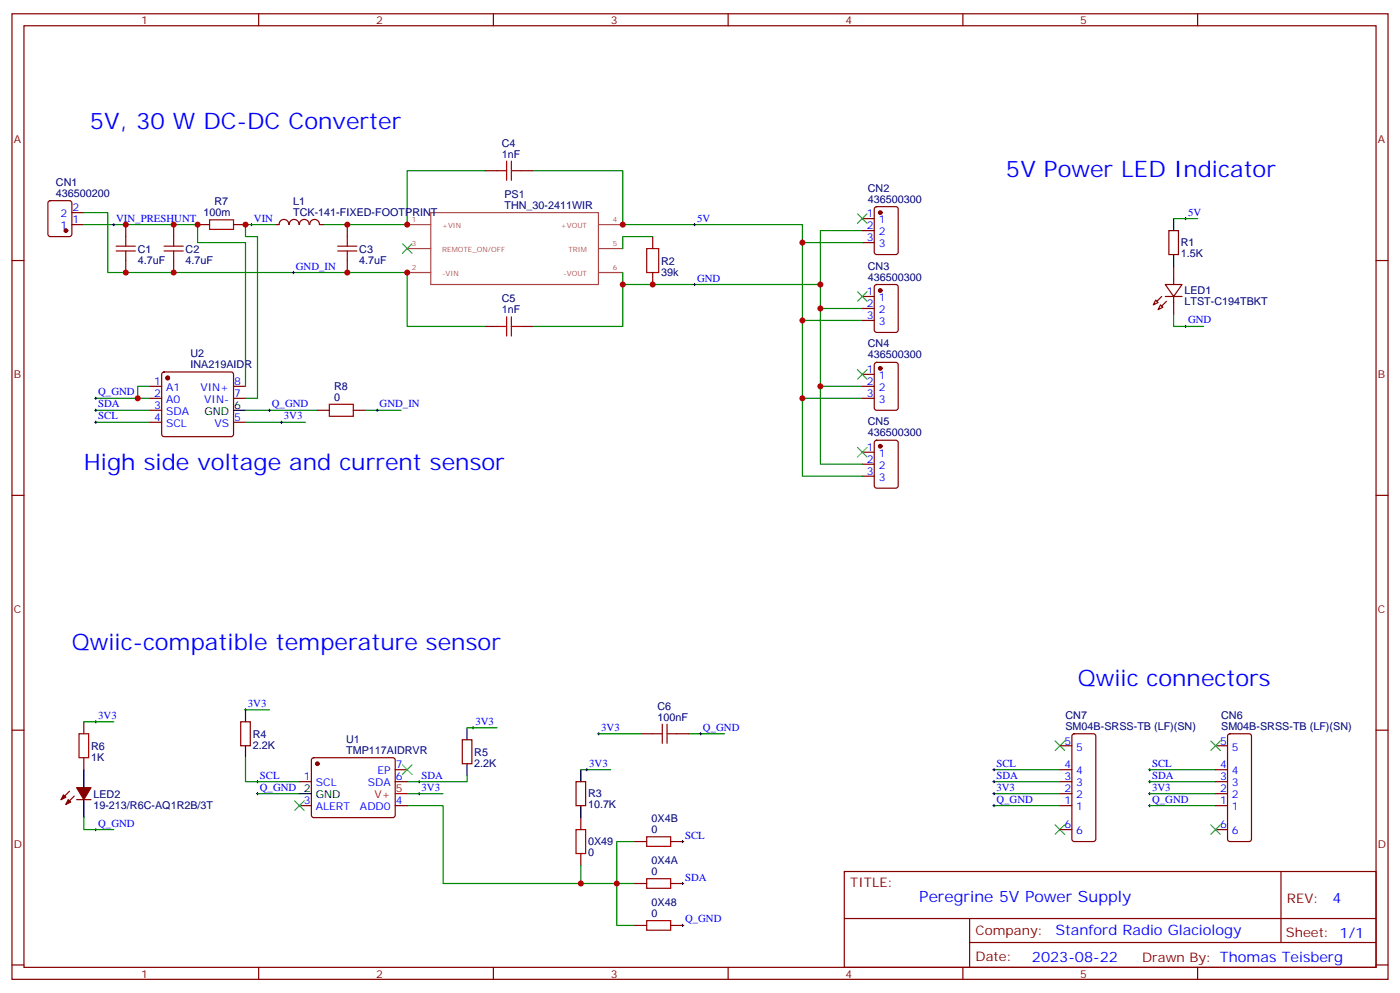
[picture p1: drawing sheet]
<svg xmlns="http://www.w3.org/2000/svg" width="412mm" height="292mm" viewBox="0 0 412 292" stroke-linecap="round" stroke-linejoin="round" font-family="sans-serif">
<g fill="none" stroke="#870000" stroke-width=".35">
<path d="M3.5 4.1h405.4v284.3h-405.4zM7.1 7.6h398.2v277.3h-398.2zM76.2 4.1v3.5M145.3 4.1v3.5M214.5 4.1v3.5M283.6 4.1v3.5M352.8 4.1v3.5M14.3 59.3l.5-.2h5.7l.6 .4 .1 9.5-.5 .6-5.9 .1-.6-.5-.1-9.4zM142.9 50.3h3.5M153.5 50.3h3.5M3.5 76.7h3.6M21.2 66.1h3.5"/>
<path d="M21.2 62.6h3.5M37 66.1v3.6M37 76.7v3.6M51.2 66.1v3.6M51.2 76.7v3.6M58.2 66.1h3.5M68.8 66.1h3.5M81.1 66.1h1.1M82.2 66.1a1.41 1.41 0 0 1 1.4-1.5 1.41 1.41 0 0 1 1.4 1.5M85.2 66.1a1.41 1.41 0 0 1 1.4-1.5 1.41 1.41 0 0 1 1.4 1.5M88.2 66.1a1.41 1.41 0 0 1 1.4-1.5 1.41 1.41 0 0 1 1.4 1.5M91.3 66.1a1.41 1.41 0 0 1 1.4-1.5 1.41 1.41 0 0 1 1.4 1.5"/>
<path d="M94.2 66.1h1M102.3 66.1v3.6M102.3 76.7v3.6M192.3 69.7v3.5M254 64.4h3.5M254 67.9h3.5M254 71.4h3.5M257.8 61.1l.4-.2h5.7l.6 .4 .1 13-.5 .6-5.9 .1-.6-.5-.1-12.9zM344.3 67.9h2.8v7.1h-2.8zM345.7 78.5v5.3M405.3 76.7h3.6M142.9 96.1h3.5"/>
<path d="M153.5 96.1h3.5M192.3 80.3v3.5M254 87.3h3.5M254 90.8h3.5M254 94.4h3.5M257.8 84l.4-.2h5.7l.6 .4 .1 13-.5 .6-5.9 .1-.6-.5-.1-12.9zM340.4 88.4l.7 .7-1.4 .7zM341.8 89.8l.7 .7-1.4 .7zM343.3 83.8h4.9l-2.5 3.5zM343.3 87.3h4.9M345.7 87.3v5.3M44.1 113.8h3.5"/>
<path d="M44.1 117.3h3.5M47.9 109.7l.4-.2h19.8l.5 .2 .2 .5v17.7l-.2 .5-.5 .2h-19.8l-.5-.2-.2-.5v-17.7zM68.8 113.8h3.5M68.8 117.3h3.5M254 110.2h3.5M254 113.8h3.5M254 117.3h3.5M257.8 106.9l.4-.2h5.7l.6 .4 .1 13-.5 .7h-5.9l-.6-.4-.1-13zM44.1 120.8h3.5M44.1 124.4h3.5M68.8 124.4h3.5M93.5 120.8h3.5"/>
<path d="M104.1 120.8h3.5M254 133.2h3.5M254 136.7h3.5M257.8 129.9l.4-.3h5.7l.6 .5 .1 13-.5 .6-5.9 .1-.6-.5-.1-12.9zM3.5 145.9h3.6M254 140.2h3.5M405.3 145.9h3.6M3.5 215h3.6M24.7 212.5v3.6M70.9 212.5h2.8v7.1h-2.8zM136.2 217.8h2.8v7.1h-2.8zM188.7 216.1h3.6"/>
<path d="M199.3 216.1h3.5M312.2 219.6h3.5M316 216.3l.4-.2h5.7l.5 .2 .2 .5v30.3l-.2 .5-.5 .2h-5.7l-.5-.2-.2-.5v-30.3zM358.1 219.6h3.5M361.8 216.3l.5-.2h5.6l.5 .2 .3 .5v30.3l-.3 .5-.5 .2h-5.6l-.5-.2-.2-.5v-30.3zM405.3 215h3.6M20.5 233l-2.5 2.5M21.9 234.4l-2.5 2.5M22.6 235.5h4.2M24.7 223.1v3.6M88.2 237.2h3.5M88.2 230.2h3.5"/>
<path d="M92 223.3l.4-.2h23.3l.5 .2 .2 .5v16.5l-.7 .5-23.5-.1-.5-.6v-16.3zM116.4 237.2h3.5M116.4 230.2h3.5M116.4 226.7h3.5M169.7 230.2h2.8v7h-2.8zM312.2 237.2h3.5M312.2 233.7h3.5M312.2 230.2h3.5M312.2 226.7h3.5M358.1 237.2h3.5M358.1 233.7h3.5M358.1 230.2h3.5"/>
<path d="M358.1 226.7h3.5M171.1 240.8v3.5M171.1 251.4v3.5M187 247.8h3.5M197.6 247.8h3.5M248.7 256.6h156.6v28.3h-156.6zM312.2 244.3h3.5M358.1 244.3h3.5M377.3 256.7v20.8M187 272.5h3.5M187 260.2h3.5M197.6 272.5h3.5"/>
<path d="M197.6 260.2h3.5M248.7 270.5h156.5M285.6 277.5h119.6M285.6 270.5v14.1M3.5 284.2h3.6M76.2 284.9v3.5M145.3 284.9v3.5M214.5 284.9v3.5M283.6 284.9v3.5M352.8 284.9v3.5M405.3 284.2h3.6"/>
</g>
<path d="M119.9 66.1h7M119.9 73.2h7M126.9 62.6h49.4v21.2h-49.4zM176.5 66.1h6.9M176.5 73.2h6.9M119.9 80.3h7M176.5 80.3h6.9" fill="none" stroke="#a64a4a" stroke-width=".35"/>
<g fill="#870000" stroke="#870000" stroke-width=".35">
<path d="M343.6 88.7l-1.4 1.4z"/>
<path d="M342.2 87.3l-1.4 1.4z"/>
<path d="M18.7 234.1l.7 .7-1.4 .7z"/>
<path d="M20.1 235.5l.7 .7-1.4 .7z"/>
<path d="M22.6 232h4.2l-2.1 3.5z"/>
<circle cx="19.4" cy="67.9" r=".53"/>
<circle cx="259.3" cy="108.5" r=".53"/>
<circle cx="259.3" cy="85.5" r=".53"/>
<circle cx="259.3" cy="62.6" r=".53"/>
<circle cx="259.3" cy="131.4" r=".53"/>
<circle cx="93.5" cy="224.9" r=".53"/>
<circle cx="49.4" cy="111.3" r=".53"/>
</g>
<g fill="none" stroke="#000" stroke-width=".29">
<path d="M33.2 66.1h.7M33.5 65.8v.7M73.7 66.1h.7M74.1 65.8v.7M86.4 79.9v.7M204.3 66.1h.7M204.6 65.8v.7M348.9 64.4h.7M349.2 64v.7M86.1 80.3h.7M204.3 83.8h.7M204.6 83.4v.7"/>
<path d="M348.9 96.1h.7M349.2 95.8v.7M27.9 117.3h.7M28.2 116.9v.8M27.9 124.4h.7M27.9 120.8h.7M28.2 120.5v.7M28.2 124v.7M79 120.8h.7M79.4 120.5v.7M82.5 124.4h.8M82.9 124v.7"/>
<path d="M110.8 120.8h.7M111.1 120.5v.7M27.9 212.5h.7M28.2 212.2v.7M72 209h.7M72.3 208.7v.7M139 214.3h.7M139.3 214v.7M176 216.1h.7M176.4 215.7v.7M206 216.1h.7M206.4 215.7v.7"/>
<path d="M75.5 233.7h.7M75.5 230.2h.7M75.8 229.8v.7M75.8 233.4v.7M123.1 233.7h.7M123.1 230.2h.7M123.5 229.8v.7M123.5 233.4v.7M172.5 226.7h.7M172.9 226.3v.7M292.5 226.7h.7M292.5 233.7h.7"/>
<path d="M292.5 230.2h.7M292.5 237.2h.7M292.8 226.3v.7M292.8 229.8v.7M292.8 233.4v.7M292.8 236.9v.7M338.3 226.7h.7M338.3 233.7h.7M338.3 230.2h.7M338.3 237.2h.7M338.7 226.3v.7M338.7 229.8v.7"/>
<path d="M338.7 233.4v.7M338.7 236.9v.7M27.9 244.3h.7M28.2 243.9v.8M200.7 247.8h.7M201.1 247.5v.7M201.1 259.8v.7M200.7 260.2h.7M200.7 272.5h.7M201.1 272.2v.7"/>
</g>
<g fill="none" stroke="#008700" stroke-width=".35">
<path d="M142.9 50.3h-23v15.8h-24.7M157 50.3h26.4v15.8h53v28.3h17.6M24.7 62.6h7v17.7h88.2v15.8h23M24.7 66.1h33.5v5.3h14.1v42.4M81.1 66.1h-8.8v3.6h3.5v47.6h-3.5M192.3 69.7h-8.9v3.5M236.4 71.4h17.6M254 67.9h-12.3v22.9h12.3M345.7 64.4h7.1M183.4 80.3v3.5h58.3M183.4 83.8v12.3h-26.4M236.4 94.4v22.9h17.6"/>
<path d="M241.7 90.8v23h12.3M345.7 92.6v3.5h8.8M28.2 117.3h15.9M44.1 113.8h-3.5v3.5M236.4 117.3v22.9h17.6M241.7 113.8v22.9h12.3M28.2 120.8h15.9M28.2 124.4h15.9M72.3 120.8h21.2M72.3 124.4h17.7M107.6 120.8h10.6M24.7 212.5h8.8"/>
<path d="M72.3 209h7.1M137.6 214.3h8.8M176.4 216.1h12.3M202.8 216.1h10.6M72.3 223.1v7.1h15.9M75.8 233.7h12.4M119.9 237.2h10.6v23h40.6v-5.3M119.9 233.7h10.6M137.6 228.4v1.8h-17.7M171.1 226.7h8.8M292.8 226.7h19.4M292.8 233.7h19.4"/>
<path d="M292.8 230.2h19.4M292.8 237.2h19.4M338.7 226.7h19.4M338.7 233.7h19.4M338.7 230.2h19.4M338.7 237.2h19.4M24.7 240.8v3.5h8.8M187 247.8h-5.3v12.4h-10.6M187 260.2h-5.3v12.3h5.3"/>
</g>
<path d="M345.7 64.4v3.5M345.7 75v3.5M68.8 120.8h3.5M72.3 209v3.5M72.3 219.6v3.5M137.6 214.3v3.5M24.7 226.7v5.3M24.7 235.5v5.3M88.2 233.7h3.5M137.6 224.9v3.5M171.1 226.7v3.5M171.1 237.2v3.6" fill="none" stroke="#000" stroke-width=".35"/>
<g fill="none" stroke="#a10000" stroke-width=".35">
<path d="M146.4 50.3h2.8M149.2 47.4v5.7M150.6 47.4v5.7M150.6 50.3h2.9M34.2 73.9h5.7M34.2 72.5h5.7M37 69.7v2.8M37 73.9v2.8M48.3 73.9h5.7M48.3 72.5h5.7M51.2 69.7v2.8M51.2 73.9v2.8"/>
<path d="M61.7 64.7h7.1v2.9h-7.1zM99.5 73.9h5.6M99.5 72.5h5.6M102.3 69.7v2.8M102.3 73.9v2.8M190.5 73.2h3.5v7.1h-3.5zM146.4 96.1h2.8M149.2 93.3v5.7M150.6 93.3v5.7M150.6 96.1h2.9M97 119.1h7.1v3.5h-7.1zM23.3 216.1h2.8v7h-2.8z"/>
<path d="M192.3 216.1h2.8M195.1 213.3v5.6M196.5 216.1h2.8M196.5 213.3v5.6M169.7 244.3h2.8v7.1h-2.8zM190.5 258.8h7.1v2.8h-7.1zM190.5 246.4h7.1v2.8h-7.1zM190.5 271.1h7.1v2.8h-7.1z"/>
</g>
<path d="M116.4 233.7h3.5" fill="none" stroke="#f00" stroke-width=".35"/>
<g fill="none" stroke="#3c3" stroke-width=".35">
<path d="M118.5 71.8l2.9 2.8M121.4 71.8l-2.9 2.8M252.6 63l2.8 2.8M255.4 63l-2.8 2.8M252.6 85.9l2.8 2.8M255.4 85.9l-2.8 2.8M252.6 108.8l2.8 2.9M255.4 108.8l-2.8 2.9M252.6 131.8l2.8 2.8M255.4 131.8l-2.8 2.8M310.8 218.2l2.8 2.8M313.6 218.2l-2.8 2.8"/>
<path d="M356.7 218.2l2.8 2.8M359.5 218.2l-2.8 2.8M86.8 235.8l2.8 2.9M89.6 235.8l-2.8 2.9M118.5 225.2l2.9 2.9M121.4 225.2l-2.9 2.9M310.8 242.9l2.8 2.8M313.6 242.9l-2.8 2.8M356.7 242.9l2.8 2.8M359.5 242.9l-2.8 2.8"/>
</g>
<g fill="#c00">
<circle cx="241.7" cy="90.8" r=".88"/>
<circle cx="236.4" cy="94.4" r=".88"/>
<circle cx="102.3" cy="66.1" r=".88"/>
<circle cx="102.3" cy="80.3" r=".88"/>
<circle cx="119.9" cy="66.1" r=".88"/>
<circle cx="183.4" cy="83.8" r=".88"/>
<circle cx="119.9" cy="80.3" r=".88"/>
<circle cx="183.4" cy="66.1" r=".88"/>
<circle cx="241.7" cy="83.8" r=".88"/>
<circle cx="192.3" cy="83.8" r=".88"/>
<circle cx="236.4" cy="71.4" r=".88"/>
<circle cx="241.7" cy="113.8" r=".88"/>
<circle cx="236.4" cy="117.3" r=".88"/>
<circle cx="181.7" cy="260.2" r=".88"/>
<circle cx="171.1" cy="260.2" r=".88"/>
<circle cx="40.6" cy="117.3" r=".88"/>
<circle cx="37" cy="80.3" r=".88"/>
<circle cx="51.2" cy="80.3" r=".88"/>
<circle cx="37" cy="66.1" r=".88"/>
<circle cx="51.2" cy="66.1" r=".88"/>
<circle cx="58.2" cy="66.1" r=".88"/>
<circle cx="72.3" cy="66.1" r=".88"/>
</g>
<g font-size="6.7" fill="#00f">
<text x="26.5" y="37.9">5V, 30 W DC-DC Converter</text>
<text x="296.3" y="52">5V Power LED Indicator</text>
<text x="24.7" y="138.5">High side voltage and current sensor</text>
<text x="21.2" y="191.4">Qwiic-compatible temperature sensor</text>
<text x="317.5" y="202">Qwiic connectors</text>
</g>
<text font-size="4.6" fill="#00f" x="270.8" y="265.7">Peregrine 5V Power Supply</text>
<g font-size="4.2" fill="#00f">
<text x="392.5" y="265.9">4</text>
<text x="310.9" y="275.5">Stanford Radio Glaciology</text>
<text x="304" y="283.3">2023-08-22</text>
</g>
<g font-size="3.9" fill="#800">
<text x="250.5" y="261.2">TITLE:</text>
<text x="379.1" y="265.9">REV:</text>
<text x="287.4" y="275.4">Company:</text>
<text x="378.7" y="276">Sheet: 1/1</text>
<text x="287.4" y="283.1">Date:</text>
<text x="336.4" y="283.2">Drawn By: Thomas Teisberg</text>
</g>
<g font-size="3.2" fill="#800">
<text x="41.6" y="7.1">1</text>
<text x="110.8" y="7.1">2</text>
<text x="179.9" y="7.1">3</text>
<text x="249.1" y="7.1">4</text>
<text x="318.2" y="7.1">5</text>
<text x="4.1" y="42.2">A</text>
<text x="405.9" y="42.2">A</text>
<text x="4.1" y="111.3">B</text>
<text x="405.9" y="111.3">B</text>
<text x="4.1" y="180.4">C</text>
<text x="405.9" y="180.4">C</text>
<text x="4.1" y="249.6">D</text>
<text x="405.9" y="249.6">D</text>
<text x="41.6" y="287.9">1</text>
<text x="110.8" y="287.9">2</text>
<text x="179.9" y="287.9">3</text>
<text x="249.1" y="287.9">4</text>
<text x="318.2" y="287.9">5</text>
</g>
<g font-size="3.2" fill="#000080">
<text x="147.8" y="46.4">1nF</text>
<text x="147.8" y="43.2">C4</text>
<text x="16.5" y="58">436500200</text>
<text x="16.5" y="54.8">CN1</text>
<text x="148.6" y="58.4">PS1</text>
<text x="255.6" y="59.7">436500300</text>
<text x="255.6" y="56.5">CN2</text>
<text x="59.9" y="63.7">100m</text>
<text x="63.2" y="60.4">R7</text>
<text x="86.4" y="63.6">TCK-141-FIXED-FOOTPRINT</text>
<text x="86.4" y="60.3">L1</text>
<text x="148.6" y="61.6">THN_30-2411WIR</text>
<text x="40.6" y="77.6">4.7uF</text>
<text x="40.6" y="74.4">C1</text>
<text x="54.7" y="77.6">4.7uF</text>
<text x="54.7" y="74.4">C2</text>
<text x="105.8" y="77.6">4.7uF</text>
<text x="105.8" y="74.4">C3</text>
<text x="194.7" y="78">R2</text>
<text x="347.8" y="75.8">1.5K</text>
<text x="347.8" y="72.6">R1</text>
<text x="194.7" y="81.1">39k</text>
<text x="255.6" y="82.6">436500300</text>
<text x="255.6" y="79.4">CN3</text>
<text x="147.8" y="89.1">C5</text>
<text x="348.9" y="89.9">LTST-C194TBKT</text>
<text x="348.9" y="86.7">LED1</text>
<text x="147.8" y="92.3">1nF</text>
<text x="56.1" y="105.3">U2</text>
<text x="255.6" y="105.6">436500300</text>
<text x="255.6" y="102.3">CN4</text>
<text x="56.1" y="108.5">INA219AIDR</text>
<text x="98.4" y="118">0</text>
<text x="98.4" y="114.8">R8</text>
<text x="255.6" y="125.3">CN5</text>
<text x="255.6" y="128.5">436500300</text>
<text x="193.7" y="209">C6</text>
<text x="193.7" y="212.2">100nF</text>
<text x="313.9" y="215">SM04B-SRSS-TB (LF)(SN)</text>
<text x="313.9" y="211.8">CN7</text>
<text x="359.7" y="215">SM04B-SRSS-TB (LF)(SN)</text>
<text x="359.7" y="211.8">CN6</text>
<text x="26.8" y="220.8">R6</text>
<text x="74.4" y="220.5">2.2K</text>
<text x="74.4" y="217.3">R4</text>
<text x="102" y="222">TMP117AIDRVR</text>
<text x="102" y="218.7">U1</text>
<text x="26.8" y="224">1K</text>
<text x="139.7" y="225.8">2.2K</text>
<text x="139.7" y="222.6">R5</text>
<text x="27.5" y="238.1">19-213/R6C-AQ1R2B/3T</text>
<text x="27.5" y="235">LED2</text>
<text x="173.2" y="238.1">10.7K</text>
<text x="173.2" y="234.8">R3</text>
<text x="191.9" y="245.4">0</text>
<text x="191.9" y="242.1">0X4B</text>
<text x="173.2" y="248.9">0X49</text>
<text x="173.2" y="252.2">0</text>
<text x="191.9" y="257.7">0</text>
<text x="191.9" y="254.5">0X4A</text>
<text x="191.9" y="266.8">0X48</text>
<text x="191.9" y="270.1">0</text>
</g>
<g font-size="3.2" fill="#00f">
<text x="17.8" y="64">2</text>
<text x="21.3" y="65.8">1</text>
<text x="21.3" y="62.3">2</text>
<text x="34.2" y="65.3">VIN_PRESHUNT</text>
<text x="74.8" y="65.3">VIN</text>
<text x="205.3" y="65.3">5V</text>
<text x="255.3" y="64">1</text>
<text x="258.8" y="65.8">1</text>
<text x="350" y="63.5">5V</text>
<text x="17.8" y="67.6">1</text>
<text x="255.3" y="67.6">2</text>
<text x="255.3" y="71.1">3</text>
<text x="258.8" y="69.3">2</text>
<text x="258.8" y="72.8">3</text>
<text x="87.1" y="79.4">GND_IN</text>
<text x="205.3" y="82.9">GND</text>
<text x="255.3" y="87">1</text>
<text x="258.8" y="88.7">1</text>
<text x="255.3" y="90.5">2</text>
<text x="255.3" y="94">3</text>
<text x="258.8" y="92.3">2</text>
<text x="258.8" y="95.8">3</text>
<text x="350" y="95.2">GND</text>
<text x="45.4" y="113.4">1</text>
<text x="69" y="113.4">8</text>
<text x="255.3" y="109.9">1</text>
<text x="255.3" y="113.4">2</text>
<text x="258.8" y="111.7">1</text>
<text x="28.9" y="116.4">Q_GND</text>
<text x="28.9" y="119.9">SDA</text>
<text x="45.4" y="116.9">2</text>
<text x="48.9" y="115.2">A1</text>
<text x="48.9" y="118.7">A0</text>
<text x="59" y="115.2">VIN+</text>
<text x="60.2" y="118.7">VIN-</text>
<text x="69" y="116.9">7</text>
<text x="80.1" y="119.9">Q_GND</text>
<text x="111.8" y="119.9">GND_IN</text>
<text x="255.3" y="116.9">3</text>
<text x="258.8" y="115.2">2</text>
<text x="258.8" y="118.7">3</text>
<text x="28.9" y="123.5">SCL</text>
<text x="45.4" y="120.5">3</text>
<text x="45.4" y="124">4</text>
<text x="48.9" y="122.2">SDA</text>
<text x="48.9" y="125.8">SCL</text>
<text x="63.2" y="125.8">VS</text>
<text x="69" y="124">5</text>
<text x="83.6" y="123.5">3V3</text>
<text x="255.3" y="132.8">1</text>
<text x="255.3" y="136.3">2</text>
<text x="258.8" y="134.6">1</text>
<text x="255.3" y="139.9">3</text>
<text x="258.8" y="138.1">2</text>
<text x="258.8" y="141.6">3</text>
<text x="73" y="208.1">3V3</text>
<text x="28.9" y="211.7">3V3</text>
<text x="140.1" y="213.4">3V3</text>
<text x="177.1" y="215.2">3V3</text>
<text x="207.1" y="215.2">Q_GND</text>
<text x="313.5" y="219.3">5</text>
<text x="317" y="221">5</text>
<text x="359.4" y="219.3">5</text>
<text x="362.9" y="221">5</text>
<text x="116.6" y="226.3">7</text>
<text x="173.6" y="225.8">3V3</text>
<text x="293.5" y="225.8">SCL</text>
<text x="313.5" y="226.3">4</text>
<text x="339.4" y="225.8">SCL</text>
<text x="359.4" y="226.3">4</text>
<text x="76.6" y="232.8">Q_GND 2</text>
<text x="76.6" y="229.3">SCL</text>
<text x="89.5" y="229.8">1</text>
<text x="93" y="231.6">SCL</text>
<text x="108.3" y="231.6">SDA</text>
<text x="111.2" y="228.1">EP</text>
<text x="116.6" y="229.8">6</text>
<text x="124.2" y="232.8">3V3</text>
<text x="124.2" y="229.3">SDA</text>
<text x="293.5" y="232.8">3V3</text>
<text x="293.5" y="229.3">SDA</text>
<text x="313.5" y="233.4">2</text>
<text x="313.5" y="229.8">3</text>
<text x="317" y="231.6">3</text>
<text x="317" y="228.1">4</text>
<text x="339.4" y="229.3">SDA</text>
<text x="339.4" y="232.8">3V3</text>
<text x="359.4" y="233.4">2</text>
<text x="359.4" y="229.8">3</text>
<text x="362.9" y="231.6">3</text>
<text x="362.9" y="228.1">4</text>
<text x="89.5" y="236.9">3</text>
<text x="93" y="238.7">ALERT</text>
<text x="106" y="238.7">ADD0</text>
<text x="116.6" y="236.9">4</text>
<text x="293.5" y="236.4">Q_GND</text>
<text x="313.5" y="236.9">1</text>
<text x="317" y="238.7">1</text>
<text x="317" y="235.1">2</text>
<text x="339.4" y="236.4">Q_GND</text>
<text x="359.4" y="236.9">1</text>
<text x="362.9" y="238.7">1</text>
<text x="362.9" y="235.1">2</text>
<text x="28.9" y="243.4">Q_GND</text>
<text x="313.5" y="243.9">6</text>
<text x="317" y="245.7">6</text>
<text x="359.4" y="243.9">6</text>
<text x="362.9" y="245.7">6</text>
<text x="201.8" y="246.9">SCL</text>
<text x="201.8" y="259.3">SDA</text>
<text x="201.8" y="271.6">Q_GND</text>
</g>
<g font-size="3.2">
<text x="60.2" y="122.2">GND</text>
<text x="69" y="120.5">6</text>
<text x="93" y="235.1">GND</text>
</g>
<g font-size="3.2" fill="#f00">
<text x="116.6" y="233.4">5</text>
<text x="110.3" y="235.1">V+</text>
</g>
<g font-size="2.1" fill="#a54b4b">
<text x="121.3" y="65.5">1</text>
<text x="180.6" y="65.5">4</text>
<text x="130.2" y="67.2">+VIN</text>
<text x="165.2" y="67.2">+VOUT</text>
<text x="121.3" y="72.5">3</text>
<text x="130.2" y="74.2">REMOTE_ON/OFF</text>
<text x="167.5" y="74.2">TRIM</text>
<text x="180.6" y="72.5">5</text>
<text x="121.3" y="79.6">2</text>
<text x="130.2" y="81.3">-VIN</text>
<text x="166" y="81.3">-VOUT</text>
<text x="180.6" y="79.6">6</text>
</g>
</svg>
